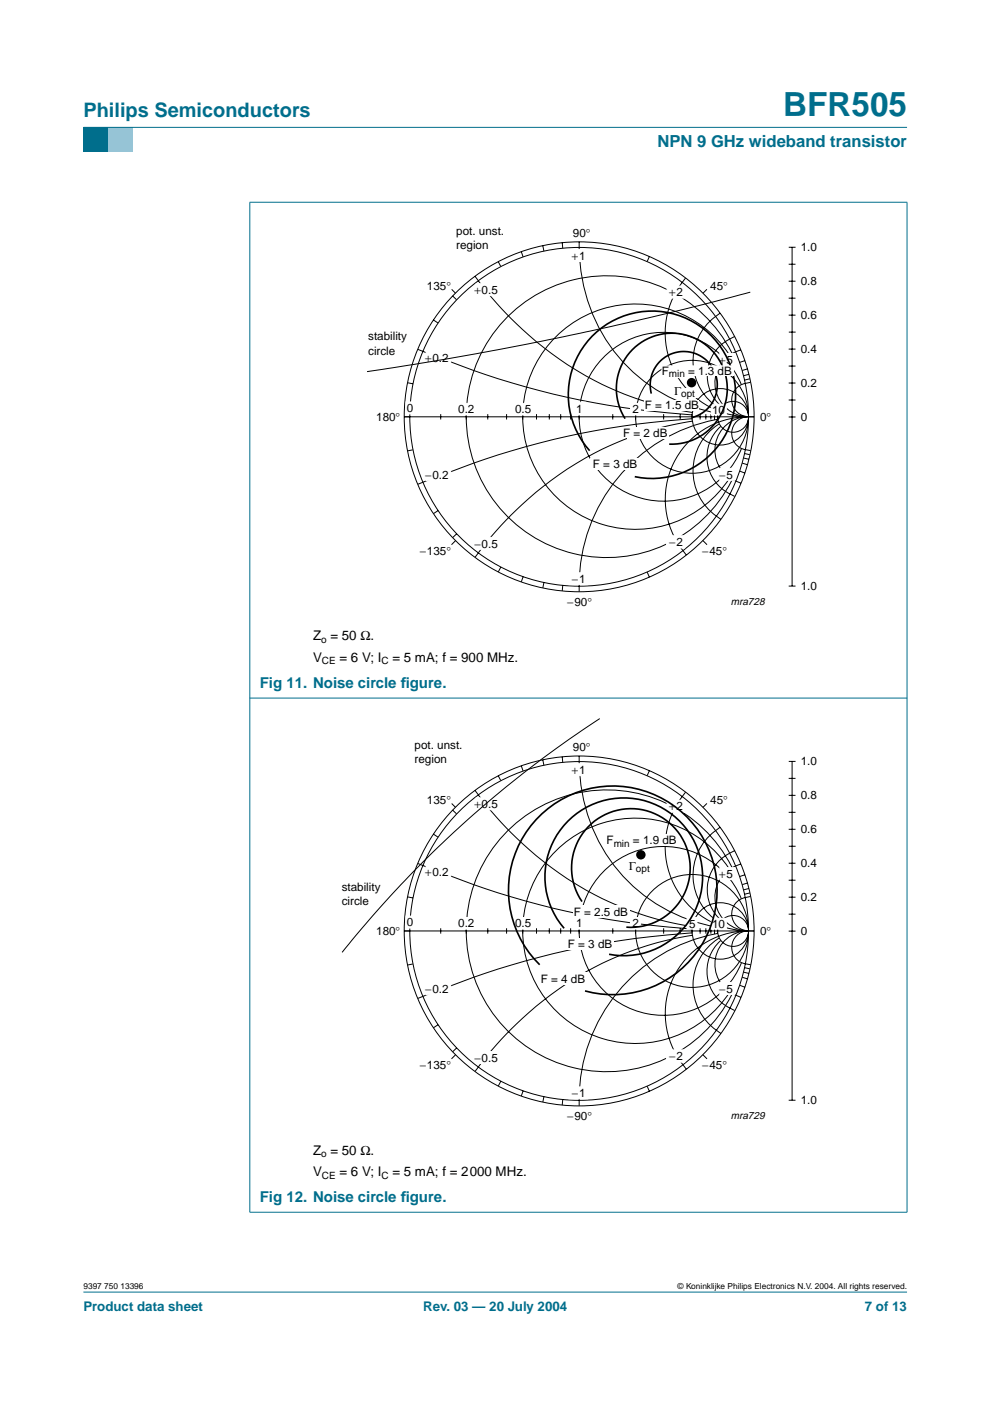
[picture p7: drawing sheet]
<svg xmlns="http://www.w3.org/2000/svg" width="210mm" height="297mm" viewBox="0 0 210 297" stroke-linecap="round" stroke-linejoin="round" font-family="sans-serif">
<path d="M17.7 273.9h174.6z" fill="#006e8c" stroke="#006e8c" stroke-width=".21"/>
<path d="M17.7 27h5.3v5.3h-5.3z" fill-rule="evenodd" fill="#006e8c"/>
<path d="M23 27h5.3v5.3h-5.3z" fill-rule="evenodd" fill="#96c4d6"/>
<g fill="#006e8c" stroke="#006e8c" stroke-width=".21">
<path d="M17.7 27h174.6z"/>
<path d="M53 42.9v214.1z"/>
<path d="M192.3 42.9v214.1z"/>
<path d="M52.9 42.9h139.5z"/>
<path d="M52.9 148h139.5z"/>
<path d="M52.9 257h139.5z"/>
</g>
<path d="M55.6 47.5h134.1v81.8h-134.1z" fill="none" stroke="#fff" stroke-width=".21"/>
<g fill="none" stroke="#000" stroke-width=".21">
<path d="M100.7 58.6l2.7 3.5 3.6 4 3.3 3.3 4 3.5a67.1 67.1 0 0 0 32.4 14.5M105.7 55.5l.5 1M110.5 53.4l.4 1.1M115.1 52.1l.2 1.1M119.2 51.4l.1 1.2M122.8 51.3a35.3 35.3 0 0 0 23 34.6l4.3 1.3 2.3 .5M137.7 54.4l-.5 1M145.4 58.9a17.8 17.8 0 0 0-2.8 19 17.8 17.8 0 0 0 16.1 10.4M167.2 56h1.5M167.2 59.6h1.5M167.2 52.4h1.5M167.9 52.4v71.9"/>
<path d="M88.6 74.1l15.6 5.7 7.2 2.2 6.6 1.7 6.4 1.4 7.4 1.3 6.2 .8 8.7 .8M91.9 67.8l1 .7M95.8 61.3l.8 .8M96 62.8l.8 .7M149.9 61.3l-.9 .9M152.7 66.4a11.8 11.8 0 0 0-.1 20.2M154.7 75.3a23.9 23.9 0 0 0-35.7-5 23.9 23.9 0 0 0 .1 36.1 23.9 23.9 0 0 0 35.6-5.1M155.2 75a29.8 29.8 0 0 0-44.7-10.3 29.8 29.8 0 0 0-1.7 45.8 29.8 29.8 0 0 0 45.3-6.8l1.2-2.1M155.8 71.3a8.7 8.7 0 0 0-2.8 14.9M157.1 74.2a7.2 7.2 0 0 0-5.5 7.7 7.2 7.2 0 0 0 7 6.4M157.9 76.5l-1.1 .3M158.5 78.2l-1.1 .4"/>
<path d="M158.8 79.4l-1.2 .3M159.1 61.9l-20.7 5.3-18.6 4.1-18.7 3.7-23.3 3.8M167.2 63.2h1.5M167.2 66.8h1.5M167.2 74h1.5M167.2 77.6h1.5M167.2 70.4h1.5M85.7 88.4h74.2M86.4 81.1l1.1 .3M87.5 95.4l-1.1 .2M93.4 87.8v1.1M98.9 87.8v1.1"/>
<path d="M103.4 87.8v1.1M107.4 87.8v1.1M110.8 87.8v1.1M113.8 87.8v1.1M116.5 87.8v1.1M118.9 87.8v1.1M121 87.8v1.1M122.8 87.8v1.1M129.9 87.8v1.1M134.8 87.8v1.1M140.7 87.8v1.1M144.2 87.8v1.1"/>
<path d="M146.7 88.8l-8.7 .8-6.2 .8-7.4 1.2-6.4 1.4-6.6 1.7-7.2 2.2-15.6 5.8M146.7 87.8v1.1M146.7 89.3l-4.3 .8-3.8 1-4 1.3-3.8 1.4a73.3 73.3 0 0 0-29.4 23.4M148.4 87.8v1.1M149.7 87.8v1.1M150.7 87.8v1.1M151.5 87.8v1.1M152.1 88.9a35.8 35.8 0 0 0-29.3 35.3M152.2 87.8v1.1M152.5 89.9a11.8 11.8 0 0 0 .3 20.2M152.8 90.4a8.8 8.8 0 0 0 3 14.9M156.9 99.9l1 .4"/>
<path d="M157.2 81.5a17.9 17.9 0 0 0-27.4-7.3 17.9 17.9 0 0 0 0 28.3 17.9 17.9 0 0 0 27.4-7.4M157.4 98.2l1.1 .3M157.7 97.1l1.1 .3M157.9 96.2l1.1 .2M158.3 88.4a17.6 17.6 0 0 0-15.8 10.5 17.6 17.6 0 0 0 3 18.8M158.5 88.4a7.1 7.1 0 0 0-6.9 6.4 7.1 7.1 0 0 0 5.5 7.6M158.5 88.4a3.5 3.5 0 0 0-3.3 3.2 3.5 3.5 0 0 0 2.9 3.7l1.1 .2M159 80.3l-1.1 .3M159.1 81.1a4 4 0 0 0-3.8 2.6 3.6 3.6 0 0 0 3.3 4.6M167.2 81.2h1.5M167.2 84.8h1.5M167.2 88.4h1.5"/>
<path d="M92.9 108.3l-1 .6M96.6 114.6l-.9 .9M96.8 113.2l-.8 .8M101.4 117.2l-.7 .9M149 114.6l.9 .9M106.2 120.3l-.5 1M110.9 122.3l-.4 1.1M115.3 123.5l-.2 1.2M119.3 124.1l-.1 1.2M122.8 124.2v1.2M137.2 121.3l.5 1.1M167.2 124.3h1.5"/>
<circle cx="122.8" cy="88.4" r="37.1"/>
<circle cx="122.8" cy="88.4" r="35.9"/>
<circle cx="146.7" cy="88.4" r="12"/>
<circle cx="152.7" cy="88.4" r="6"/>
<circle cx="155.4" cy="88.4" r="3.3"/>
</g>
<g fill="#fff" stroke="#fff" stroke-width=".21">
<path d="M108.8 85.5h4.2v2.5h-4.2z"/>
<path d="M96.7 85.5h4.2v2.5h-4.2z"/>
<path d="M90.3 74.6h5.2v2.5h-5.2z"/>
<path d="M86.1 85.2h1.7v2.6h-1.7z"/>
<path d="M141.4 60.7h3.8v2.5h-3.8z"/>
<path d="M152.6 74.9h3.2v2.6h-3.2z"/>
<path d="M152.6 99.3h3.2v2.5h-3.2z"/>
<path d="M141.3 113.6h3.9v2.6h-3.9z"/>
<path d="M90.3 99.4h5.2v2.5h-5.2z"/>
<path d="M101 60.1h5v2.6h-5z"/>
<path d="M101 113.9h5v2.6h-5z"/>
<path d="M120.6 52.9h4v2.5h-4z"/>
<path d="M120.6 121.4h4v2.6h-4z"/>
<path d="M133.7 85.5h2.1v2.5h-2.1z"/>
<path d="M121.4 85.3h2.8v2.7h-2.8z"/>
<path d="M150.8 85.7h3.2v2.3h-3.2z"/>
</g>
<path d="M125 95.6a17.7 17.7 0 0 1 6-28.1 17.7 17.7 0 0 1 24.9 14.3 17.7 17.7 0 0 1-21.3 19.3M132.5 88.8a11.8 11.8 0 0 1 5.8-17.4 11.8 11.8 0 0 1 15.8 9.2 11.8 11.8 0 0 1-12.2 13.6M138.1 83.5a7.1 7.1 0 0 1 5-8.7 7.1 7.1 0 0 1 8.7 5 7.1 7.1 0 0 1-5 8.7" fill="none" stroke="#000" stroke-width=".35"/>
<g fill="#fff">
<path d="M140.2 77.5h15.4v2.2h-9.7l-.5 .5h-4l-.3-.5h-.9z"/>
<path d="M136.6 84.8h11.6v2.2h-11.6z"/>
<path d="M133 90.5h8.9v2.5h-8.9z"/>
<path d="M125.2 97.2h10.3v2.5h-10.3z"/>
</g>
<circle cx="146.6" cy="81.1" r="1" fill="#000"/>
<path d="M144.1 82.4h3.8v2.1h-3.8z" fill="#fff"/>
<path d="M55.6 156.5h134.1v81.8h-134.1z" fill="none" stroke="#fff" stroke-width=".21"/>
<g fill="none" stroke="#000" stroke-width=".21">
<path d="M127.2 152.4a232 232 0 0 0-54 48.6l-.7 .9M91.9 176.8l1 .7M95.8 170.4l.8 .8M96 171.8l.8 .7M100.7 167.6l.7 .9M101.4 168.5l2.4 3 3.5 4 3.4 3.3 3.6 3.1a67.1 67.1 0 0 0 32.4 14.6M105.7 164.5l.5 1M110.5 162.4l.4 1.1M115.1 161.1l.2 1.1M119.2 160.5l.1 1.1M122.8 160.3a35.3 35.3 0 0 0 23 34.6l4.3 1.3 2.3 .5M137.7 163.4l-.5 1.1"/>
<path d="M145.4 167.9a17.8 17.8 0 0 0-2.8 19 17.8 17.8 0 0 0 16.1 10.4M149.9 170.3l-.9 .9M152.7 175.4a11.8 11.8 0 0 0-.1 20.2M167.2 165h1.5M167.2 168.6h1.5M167.2 172.2h1.5M167.2 175.8h1.5M167.2 161.4h1.5M167.2 179.4h1.5M167.9 161.5v71.8M85.7 197.4h74.2M86.4 190.2l1.1 .2"/>
<path d="M88.6 183.1l15.6 5.7 7.2 2.2 6.6 1.7 6.4 1.4 7.4 1.3 6.2 .8 8.7 .8M93.4 196.8v1.2M98.9 196.8v1.2M103.4 196.8v1.2M107.4 196.8v1.2M110.8 196.8v1.2M113.8 196.8v1.2M116.5 196.8v1.2M118.9 196.8v1.2M121 196.8v1.2M122.8 196.8v1.2M129.9 196.8v1.2"/>
<path d="M134.8 196.8v1.2M140.7 196.8v1.2M144.2 196.8v1.2M146.7 197.8l-8.7 .8-6.2 .8-7.4 1.3-6.4 1.3-6.6 1.7-7.2 2.2-15.6 5.8M146.7 196.8v1.2M146.7 198.3l-4.3 .8-3.8 1-4 1.3-3.8 1.5a73.4 73.4 0 0 0-30.1 24.3M148.4 196.8v1.2M149.7 196.8v1.2M150.7 196.8v1.2M151.5 196.8v1.2M152.1 197.9a35.9 35.9 0 0 0-29.3 36.5M152.2 196.8v1.2"/>
<path d="M152.5 198.9a11.8 11.8 0 0 0 .3 20.2M152.8 199.4a8.8 8.8 0 0 0 3 14.9M154.7 184.3a23.9 23.9 0 0 0-35.7-5 23.9 23.9 0 0 0 .1 36.1 23.9 23.9 0 0 0 35.6-5.1M155.2 184a29.8 29.8 0 0 0-44.7-10.3 29.8 29.8 0 0 0-1.7 45.8 29.8 29.8 0 0 0 45.3-6.8l1.2-2M155.8 180.4a8.7 8.7 0 0 0-2.8 14.8M157.1 183.2a7.2 7.2 0 0 0-5.5 7.7 7.2 7.2 0 0 0 7 6.4M157.2 190.6a17.9 17.9 0 0 0-27.4-7.4 17.9 17.9 0 0 0 0 28.4 17.9 17.9 0 0 0 27.4-7.5M157.9 185.5l-1.1 .3M158.3 197.4a17.6 17.6 0 0 0-15.8 10.5 17.6 17.6 0 0 0 3 18.8M158.5 187.2l-1.1 .4M158.5 197.4a7.1 7.1 0 0 0-6.9 6.4 7.1 7.1 0 0 0 5.5 7.7M158.5 197.4a3.5 3.5 0 0 0-3.3 3.2 3.5 3.5 0 0 0 2.9 3.7l1.1 .3"/>
<path d="M158.8 188.4l-1.2 .3M159 189.3l-1.1 .3M159.1 190.1a4 4 0 0 0-3.8 2.7 3.6 3.6 0 0 0 3.3 4.5M167.2 197.4h1.5M167.2 183h1.5M167.2 186.6h1.5M167.2 190.2h1.5M167.2 193.8h1.5M87.5 204.4l-1.1 .2M92.9 217.3l-1 .6M156.9 208.9l1 .4M157.4 207.2l1.1 .3"/>
<path d="M157.7 206.1l1.1 .3M157.9 205.2l1.1 .2M96.6 223.6l-.9 .9M96.8 222.2l-.8 .8M106.2 229.3l-.5 1M110.9 231.3l-.4 1.1M115.3 232.5l-.2 1.2M119.3 233.1l-.1 1.2M137.2 230.3l.5 1.1M149 223.6l.9 .9M167.2 233.3h1.5"/>
<circle cx="122.8" cy="197.4" r="37.1"/>
<circle cx="122.8" cy="197.4" r="35.9"/>
<circle cx="146.7" cy="197.4" r="12"/>
<circle cx="152.7" cy="197.4" r="6"/>
<circle cx="155.4" cy="197.4" r="3.3"/>
</g>
<g fill="#fff" stroke="#fff" stroke-width=".21">
<path d="M145.7 194.5h2.1v2.5h-2.1z"/>
<path d="M108.8 194.5h4.2v2.5h-4.2z"/>
<path d="M96.7 194.5h4.2v2.5h-4.2z"/>
<path d="M90.3 183.6h5.2v2.5h-5.2z"/>
<path d="M86.1 194.2h1.7v2.6h-1.7z"/>
<path d="M141.4 169.7h3.8v2.5h-3.8z"/>
<path d="M152.6 184h3.2v2.5h-3.2z"/>
<path d="M152.6 208.3h3.2v2.5h-3.2z"/>
<path d="M141.3 222.6h3.9v2.6h-3.9z"/>
<path d="M90.3 208.4h5.2v2.5h-5.2z"/>
<path d="M101 169.1h5v2.6h-5z"/>
<path d="M101 222.9h5v2.6h-5z"/>
<path d="M120.6 161.9h4v2.6h-4z"/>
<path d="M120.6 230.4h4v2.6h-4z"/>
<path d="M133.7 194.5h2.1v2.5h-2.1z"/>
<path d="M121.4 194.3h2.8v2.7h-2.8z"/>
<path d="M150.8 194.7h3.2v2.3h-3.2z"/>
</g>
<path d="M119.6 196.8a16.7 16.7 0 0 1 6-26.2 16.7 16.7 0 0 1 23.3 13.4 16.7 16.7 0 0 1-19.8 18.3M123.4 191.1a12.6 12.6 0 0 1 5.8-18.8 12.6 12.6 0 0 1 17 9.9 12.6 12.6 0 0 1-13.4 14.4M114.4 204.5a22.1 22.1 0 0 1 6.1-35.7 22.1 22.1 0 0 1 31.5 18.1 22.1 22.1 0 0 1-28 23.2" fill="none" stroke="#000" stroke-width=".35"/>
<g fill="#fff">
<path d="M135.7 176.8h7.3v2.5h-7.3z"/>
<path d="M121.6 192h11.8v2.6h-11.8z"/>
<path d="M120.2 199h10v2.4h-10z"/>
<path d="M114.1 206.2h10.3v2.6h-10.3z"/>
</g>
<circle cx="135.9" cy="181.2" r="1" fill="#000"/>
<text font-size="7.1" fill="#006e8c" x="166" y="24.7">BFR505</text>
<text font-size="4.2" fill="#006e8c" x="17.7" y="24.9">Philips Semiconductors</text>
<text font-size="3.5" fill="#006e8c" x="139.4" y="31.1">NPN 9 GHz wideband transistor</text>
<g font-size="3.2" fill="#006e8c">
<text x="55.1" y="145.9">Fig 11. Noise circle f</text>
<text x="85" y="145.9">igure.</text>
<text x="55.1" y="254.9">Fig 12. Noise circle f</text>
<text x="85" y="254.9">igure.</text>
</g>
<g font-size="2.8">
<text x="66.4" y="135.8">Z = 50 Ω.</text>
<text x="66.4" y="140.4">V</text>
<text x="72" y="140.4">= 6 V; I</text>
<text x="83.2" y="140.4">= 5 mA; f = 900 MHz.</text>
<text x="66.4" y="244.8">Z = 50 Ω.</text>
<text x="66.4" y="249.4">V</text>
<text x="72" y="249.4">= 6 V; I</text>
<text x="83.2" y="249.4">= 5 mA; f = 2000 MHz.</text>
</g>
<g font-size="2.8" fill="#006e8c">
<text x="17.7" y="278">Product data sheet</text>
<text x="89.7" y="278">Rev. 03 — 20 July 2004</text>
<text x="183.4" y="278">7 of 13</text>
</g>
<g font-size="2.5">
<text x="96.7" y="49.8">pot. unst.</text>
<text x="96.7" y="52.7">region</text>
<text x="121.5" y="50.2">90°</text>
<text x="169.8" y="53.3">1.0</text>
<text x="121.3" y="55.1">+1</text>
<text x="90.5" y="61.5">135°</text>
<text x="100.6" y="62.3">+0.5</text>
<text x="141.9" y="62.8">+2</text>
<text x="150.6" y="61.5">45°</text>
<text x="169.8" y="60.5">0.8</text>
<text x="169.8" y="67.7">0.6</text>
<text x="78.1" y="72.2">stability</text>
<text x="78.1" y="75.2">circle</text>
<text x="90.1" y="76.7">+0.2</text>
<text x="152.5" y="77.1">+5</text>
<text x="169.8" y="74.8">0.4</text>
<text x="140.3" y="79.4">F</text>
<text x="142.9" y="83.7">Γ</text>
<text x="145.9" y="79.4">= 1.3 dB</text>
<text x="169.8" y="82">0.2</text>
<text x="79.8" y="89.3">180°</text>
<text x="86.3" y="87.4">0</text>
<text x="97.2" y="87.6">0.2</text>
<text x="109.2" y="87.6">0.5</text>
<text x="122.2" y="87.6">1</text>
<text x="134.1" y="87.6">2</text>
<text x="136.7" y="86.8">F = 1.5 dB</text>
<text x="151" y="87.8">10</text>
<text x="161.2" y="89.2">0°</text>
<text x="169.8" y="89.2">0</text>
<text x="132.1" y="92.6">F = 2 dB</text>
<text x="90.1" y="101.5">−0.2</text>
<text x="125.7" y="99.3">F = 3 dB</text>
<text x="152.5" y="101.5">−5</text>
<text x="89" y="117.7">−135°</text>
<text x="100.6" y="116.1">−0.5</text>
<text x="141.9" y="115.7">−2</text>
<text x="148.9" y="117.7">−45°</text>
<text x="121.3" y="123.6">−1</text>
<text x="169.8" y="125">1.0</text>
<text x="120.3" y="128.4">−90°</text>
<text x="87.9" y="158.8">pot. unst.</text>
<text x="87.9" y="161.8">region</text>
<text x="121.5" y="159.2">90°</text>
<text x="121.3" y="164.1">+1</text>
<text x="169.8" y="162.3">1.0</text>
<text x="90.5" y="170.5">135°</text>
<text x="100.6" y="171.3">+0.5</text>
<text x="141.9" y="171.8">+2</text>
<text x="150.6" y="170.5">45°</text>
<text x="169.8" y="169.5">0.8</text>
<text x="128.6" y="179">F</text>
<text x="134.2" y="179">= 1.9 dB</text>
<text x="169.8" y="176.7">0.6</text>
<text x="90.1" y="185.7">+0.2</text>
<text x="133.4" y="184.5">Γ</text>
<text x="169.8" y="183.9">0.4</text>
<text x="72.5" y="188.8">stability</text>
<text x="72.5" y="191.8">circle</text>
<text x="152.5" y="186.1">+5</text>
<text x="169.8" y="191.1">0.2</text>
<text x="86.3" y="196.4">0</text>
<text x="97.2" y="196.6">0.2</text>
<text x="109.2" y="196.6">0.5</text>
<text x="121.7" y="194.2">F = 2.5 dB</text>
<text x="122.2" y="196.6">1</text>
<text x="134.1" y="196.6">2</text>
<text x="146.1" y="196.7">5</text>
<text x="151" y="196.8">10</text>
<text x="79.8" y="198.3">180°</text>
<text x="120.4" y="201.1">F = 3 dB</text>
<text x="161.2" y="198.3">0°</text>
<text x="169.8" y="198.3">0</text>
<text x="114.7" y="208.4">F = 4 dB</text>
<text x="90.1" y="210.6">−0.2</text>
<text x="152.5" y="210.5">−5</text>
<text x="89" y="226.7">−135°</text>
<text x="100.6" y="225.1">−0.5</text>
<text x="141.9" y="224.8">−2</text>
<text x="148.9" y="226.7">−45°</text>
<text x="121.3" y="232.6">−1</text>
<text x="120.3" y="237.4">−90°</text>
<text x="169.8" y="234">1.0</text>
</g>
<g font-size="2.2">
<text x="154.9" y="128.2">mra728</text>
<text x="154.9" y="237.2">mra729</text>
</g>
<g font-size="2.1">
<text x="141.8" y="79.9">min</text>
<text x="144.4" y="84.2">opt</text>
<text x="68.1" y="136.3">o</text>
<text x="68.3" y="140.9">CE</text>
<text x="80.9" y="140.9">C</text>
<text x="130.1" y="179.5">min</text>
<text x="134.8" y="184.9">opt</text>
<text x="68.1" y="245.3">o</text>
<text x="68.3" y="249.9">CE</text>
<text x="80.9" y="249.9">C</text>
</g>
<g font-size="1.8">
<text x="17.7" y="273.4">9397 750 13396</text>
<text x="143.7" y="273.4">© Koninklijke Philips Electronics N.V. 2004. All rights reserved.</text>
</g>
</svg>
